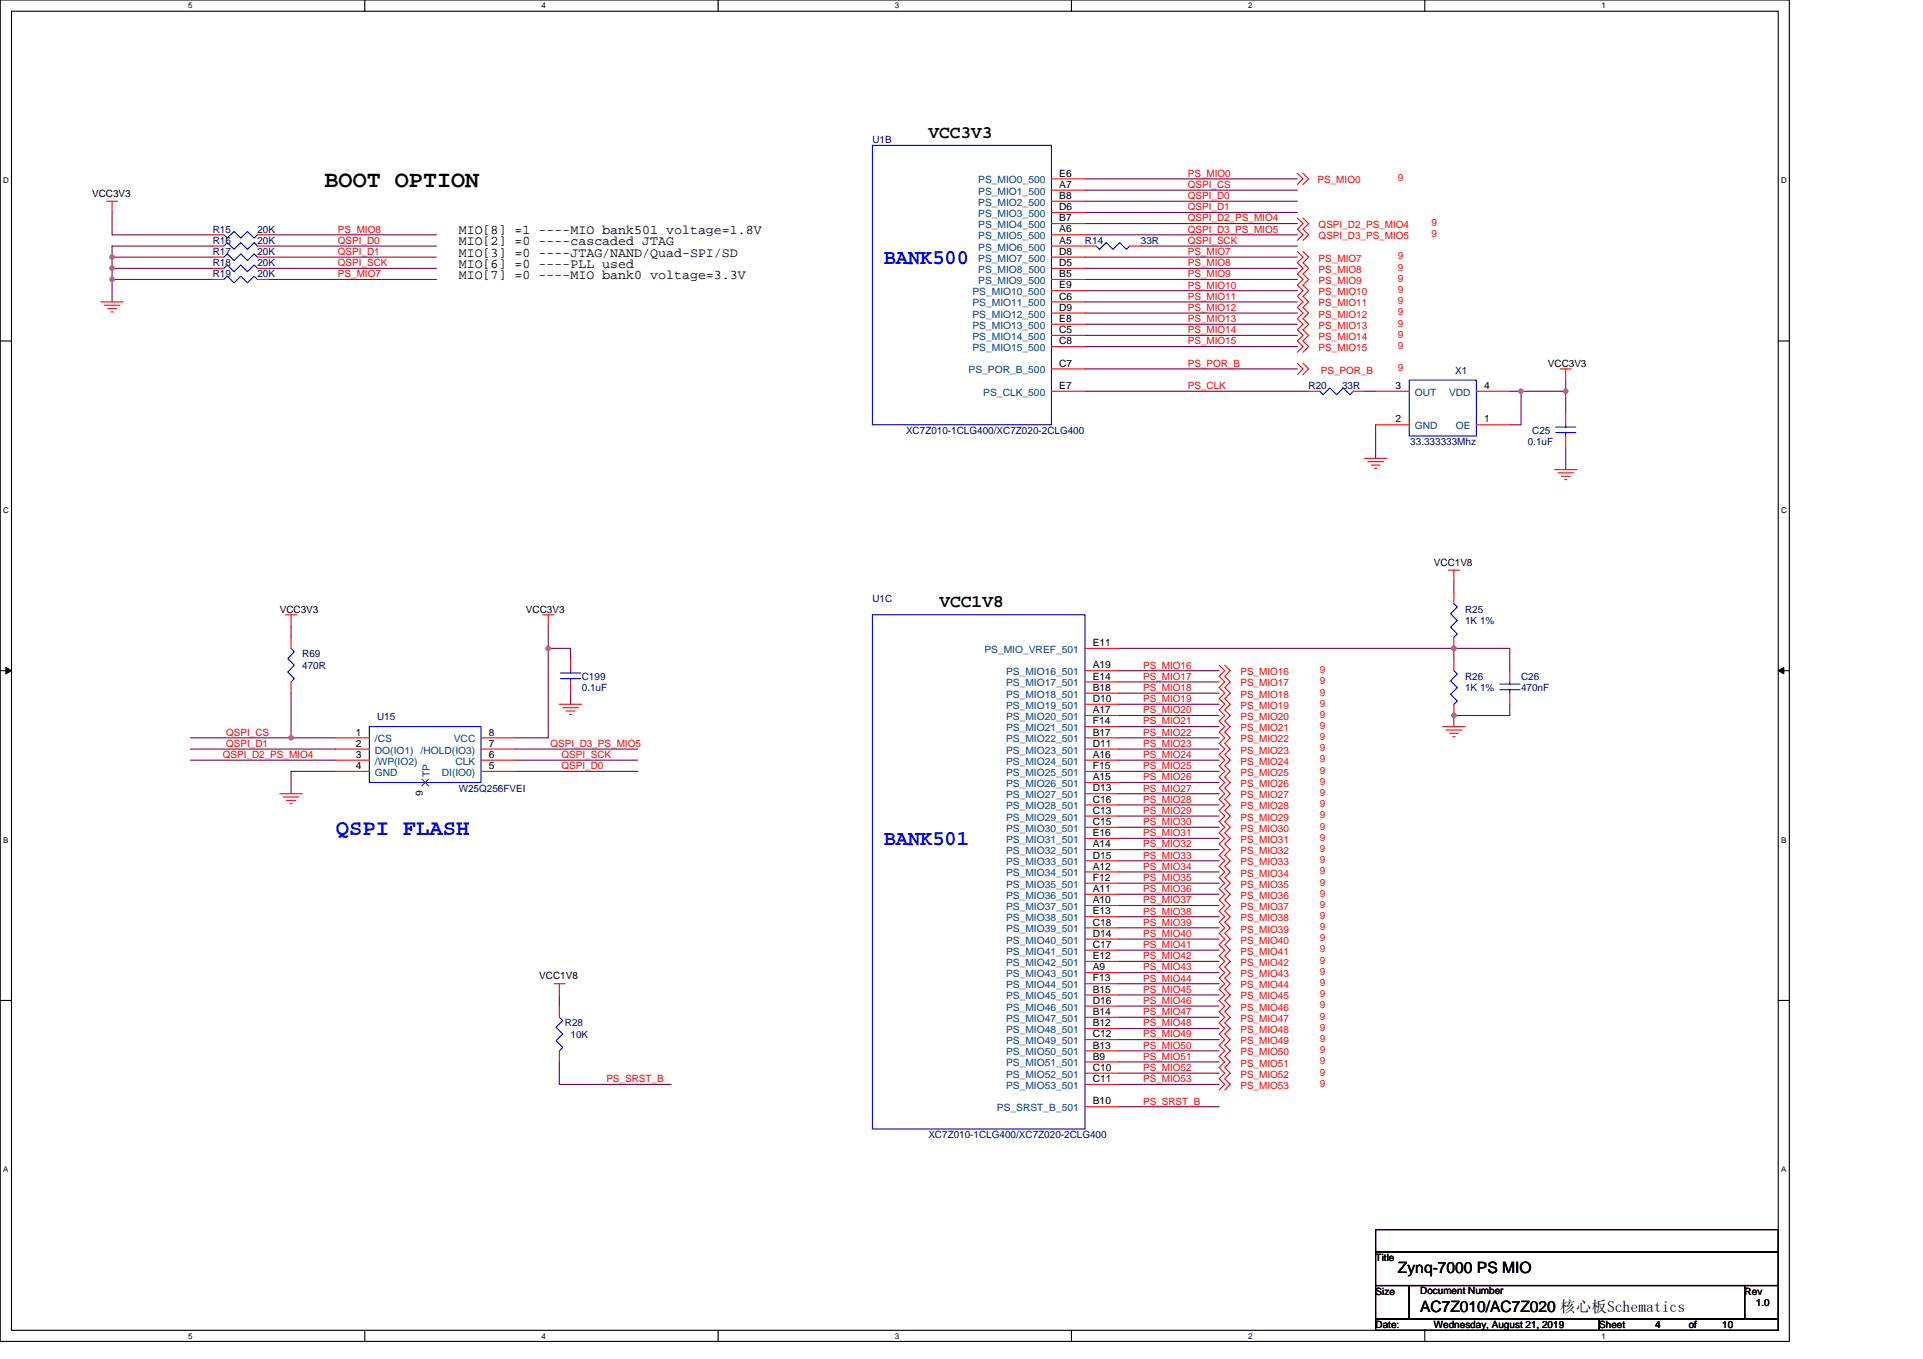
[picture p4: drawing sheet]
<svg xmlns="http://www.w3.org/2000/svg" width="297mm" height="210mm" viewBox="0 0 297 210" stroke-linecap="round" stroke-linejoin="round" font-family="sans-serif">
<path d="M0 0h276.4v207.3h-276.4zM1.8 1.7h272.9v203.8h-272.9z" fill="none" stroke="#000" stroke-width=".17"/>
<g fill="#fff">
<path d="M29.1 .2h.6v1.4h-.6z"/>
<path d="M29.1 205.7h.6v1.4h-.6z"/>
</g>
<path d="M56.3 0v1.7M56.3 205.5v1.8" fill="none" stroke="#000" stroke-width=".17"/>
<g fill="#fff">
<path d="M83.6 .2h.7v1.4h-.7z"/>
<path d="M83.6 205.7h.7v1.4h-.7z"/>
</g>
<path d="M110.9 0v1.7M110.9 205.5v1.8" fill="none" stroke="#000" stroke-width=".17"/>
<g fill="#fff">
<path d="M138.2 .2h.7v1.4h-.7z"/>
<path d="M138.2 205.7h.7v1.4h-.7z"/>
</g>
<path d="M165.5 0v1.7M165.5 205.5v1.8" fill="none" stroke="#000" stroke-width=".17"/>
<g fill="#fff">
<path d="M192.8 .2h.6v1.4h-.6z"/>
<path d="M192.8 205.7h.6v1.4h-.6z"/>
</g>
<path d="M220.1 0v1.7M220.1 205.5v1.8" fill="none" stroke="#000" stroke-width=".17"/>
<g fill="#fff">
<path d="M247.4 .2h.6v1.4h-.6z"/>
<path d="M247.4 205.7h.6v1.4h-.6z"/>
<path d="M.5 27.2h.8v1.4h-.8z"/>
<path d="M275.1 27.2h.9v1.4h-.9z"/>
<path d="M.5 78.1h.8v1.4h-.8z"/>
<path d="M275.1 78.1h.9v1.4h-.9z"/>
</g>
<path d="M0 52.7h1.8M274.7 52.7h1.7" fill="none" stroke="#000" stroke-width=".17"/>
<g fill="#fff">
<path d="M.5 129.1h.8v1.4h-.8z"/>
<path d="M275.1 129.1h.8v1.4h-.8z"/>
</g>
<path d="M0 103.6h1.8M274.7 103.6h1.7" fill="none" stroke="#000" stroke-width=".17"/>
<path d="M.9 103.1l.9 .5-.9 .5zM274.7 103.6l.8-.5v1z" fill="#000" stroke="#000" stroke-width=".15"/>
<g fill="#fff">
<path d="M.5 180h.8v1.4h-.8z"/>
<path d="M275.1 180h.8v1.4h-.8z"/>
</g>
<path d="M0 154.6h1.8M274.7 154.6h1.7M212.5 190h62.2v3.5h-62.2zM212.5 193.5h62.2v5.1h-62.2zM212.5 198.6h5.2v5.2h-5.2zM217.7 198.6h51.8v5.2h-51.8zM269.5 198.6h5.2v5.2h-5.2zM212.5 203.8h34.5v1.7h-34.5zM247 203.8h27.7v1.7h-27.7z" fill="none" stroke="#000" stroke-width=".17"/>
<g fill="none" stroke="#800040" stroke-width=".17">
<path d="M17.3 39.7v1.8M17.3 32.8v3.5h15.6M32.9 38h-15.6v1.7h15.6M41.5 38h25.9M41.5 39.7h25.9M41.5 36.3h25.9M167.6 29.4h32.8M167.6 31.1h32.8M167.6 32.8h32.8M167.6 39.7h32.8M167.6 27.6h32.8M167.6 34.5h32.8"/>
<path d="M167.6 36.3h32.8M176.2 38h24.2M17.3 43.2v3.5M17.3 41.5v1.7M17.3 41.5h15.6M17.3 43.2h15.6M41.5 43.2h25.9M41.5 41.5h25.9M167.6 41.5h32.8M167.6 43.2h32.8M167.6 44.9h32.8M167.6 46.7h32.8"/>
<path d="M167.6 48.4h32.8M167.6 50.1h32.8M167.6 51.8h32.8M167.6 53.6h32.8M167.6 57h32.8M241.8 58.7v1.8M167.6 60.5h34.5M210.8 60.5h1.7M212.5 65.6v5.2M233.2 60.5h1.7M234.9 60.5h6.9M234.9 60.5v5.1h-1.7"/>
<path d="M241.8 60.5v3.4M241.8 69.1v3.5M45 96.7v1.8M84.7 96.7v3.5M224.6 89.8v1.7M29.4 114h15.6M29.4 117.5h22.5M29.4 115.7h22.5M45 114h6.9M45 107.1v6.9M51.9 119.2h-6.9v3.4M79.5 117.5h19"/>
<path d="M79.5 115.7h19M79.5 119.2h19M84.7 100.2h3.4v1.7M84.7 100.2v13.8h-5.2M88.1 107.1v1.7M172.8 103.6h15.5M172.8 105.4h15.5M172.8 107.1h15.5M172.8 108.8h15.5M172.8 110.6h15.5M172.8 112.3h15.5M172.8 114h15.5"/>
<path d="M172.8 115.7h15.5M172.8 117.5h15.5M172.8 119.2h15.5M172.8 100.2h51.8v1.7M224.6 100.2h8.6v3.4M224.6 110.6v1.7M233.2 108.8v1.8h-8.6M172.8 120.9h15.5M172.8 122.6h15.5M172.8 124.4h15.5M172.8 126.1h15.5M172.8 127.8h15.5"/>
<path d="M172.8 129.5h15.5M172.8 131.3h15.5M172.8 133h15.5M172.8 134.7h15.5M172.8 136.5h15.5M172.8 138.2h15.5M172.8 139.9h15.5M86.4 153.7v1.7M172.8 158.9h15.5M172.8 141.6h15.5M172.8 143.4h15.5M172.8 146.8h15.5"/>
<path d="M172.8 148.5h15.5M172.8 150.3h15.5M172.8 152h15.5M172.8 153.7h15.5M172.8 157.2h15.5M172.8 145.1h15.5M172.8 155.4h15.5M86.4 164.1v3.5h17.3M172.8 160.6h15.5M172.8 165.8h15.5M172.8 167.6h15.5M172.8 171h15.5"/>
<path d="M172.8 162.4h15.5M172.8 164.1h15.5"/>
</g>
<g fill="#f0f" stroke="#f0f" stroke-width=".17">
<circle cx="241.8" cy="60.4" r=".34"/>
<circle cx="234.9" cy="60.4" r=".34"/>
<circle cx="224.6" cy="110.5" r=".34"/>
<circle cx="224.6" cy="100.2" r=".34"/>
<circle cx="17.3" cy="43.2" r=".34"/>
<circle cx="17.3" cy="39.7" r=".34"/>
<circle cx="17.3" cy="41.4" r=".34"/>
<circle cx="84.7" cy="100.2" r=".34"/>
<circle cx="44.9" cy="114" r=".33"/>
</g>
<g fill="none" stroke="#f00" stroke-width=".17">
<path d="M16.5 31.1h1.7M17.3 31.1v1.7M32.9 36.3h1.7M32.9 38h1.7M32.9 39.7h1.7M39.8 36.3h1.7M39.8 38h1.7M39.8 39.7h1.7M162.4 27.6h5.2M162.4 29.4h5.2M162.4 31.1h5.2M162.4 32.8h5.2"/>
<path d="M162.4 34.5h5.2M162.4 36.3h5.2M162.4 38h6.9M162.4 39.7h5.2M174.5 38h1.7M200.4 38.9l.9 .8-.9 .9 .9 .9-.9 .8 .9 .9-.9 .8 .9 .9-.9 .9 .9 .9-.9 .8 .9 .9-.9 .8 .9 .9-.9 .9 .9 .8-.9 .9 .9 .9-.9 .8M200.4 26.8l.9 .8-.9 .9M200.4 33.7l.9 .8-.9 .9 .9 .9-.9 .8M201.3 38.9l.8 .8-.8 .9 .8 .9-.8 .8 .8 .9-.8 .8 .8 .9-.8 .9 .8 .9-.8 .8 .8 .9-.8 .8 .8 .9-.8 .9 .8 .8-.8 .9 .8 .9-.8 .8M201.3 26.8l.8 .8-.8 .9M201.3 33.7l.8 .8-.8 .9 .8 .9-.8 .8M15.6 46.7h3.4"/>
<path d="M16.1 47.2h2.4M16.6 47.7h1.4M17.1 48.2h.4M32.9 41.5h1.7M32.9 43.2h1.7M39.8 41.5h1.7M39.8 43.2h1.7M162.4 41.5h5.2M162.4 43.2h5.2M162.4 44.9h5.2M162.4 46.7h5.2M162.4 48.4h5.2"/>
<path d="M162.4 50.1h5.2M162.4 51.8h5.2M162.4 53.6h5.2M162.4 57h5.2M200.4 56.1l.9 .9-.9 .9M201.3 56.1l.8 .9-.8 .9M241 57h1.7M241.8 57v1.7M162.4 60.5h5.2M202.1 60.5h1.8M209 60.5h1.8M210.8 70.8h3.4"/>
<path d="M211.3 71.3h2.4M211.8 71.9h1.4M212.3 72.4h.4M212.5 65.6h5.2M212.5 60.5h5.2M228 65.6h5.2M228 60.5h5.2M240.1 72.6h3.5M240.6 73.1h2.5M241.2 73.6h1.3M241.7 74.1h.3M241.8 63.9v1.7"/>
<path d="M241.8 67.4v1.7M44.1 95h1.7M45 95v1.7M45 98.5v1.7M83.8 95h1.8M84.7 95v1.7M223.7 88.1h1.7M224.6 88.1v1.7M224.6 91.5v1.8M224.6 98.5v1.7M45 105.4v1.7M51.9 114h5.1"/>
<path d="M51.9 115.7h5.1M51.9 117.5h5.1M51.9 119.2h5.1M74.3 119.2h5.2M74.3 117.5h5.2M74.3 115.7h5.2M74.3 114h5.2M86.4 108.8h3.5M86.9 109.3h2.4M87.4 109.9h1.4M88 110.4h.3M88.1 101.9v1.7"/>
<path d="M88.1 105.4v1.7M167.6 100.2h5.2M167.6 103.6h5.2M167.6 105.4h5.2M167.6 107.1h5.2M167.6 108.8h5.2M167.6 110.6h5.2M167.6 112.3h5.2M167.6 114h5.2M167.6 115.7h5.2M167.6 117.5h5.2M167.6 119.2h5.2"/>
<path d="M188.3 102.8l.9 .8-.9 .9 .9 .9-.9 .8 .9 .9-.9 .9 .9 .8-.9 .9 .9 .9-.9 .8 .9 .9-.9 .8 .9 .9-.9 .9 .9 .8-.9 .9 .9 .9-.9 .8 .9 .9-.9 .9 .9 .8-.9 .9 .9 .8-.9 .9 .9 .9-.9 .8 .9 .9-.9 .9 .9 .8-.9 .9 .9 .8-.9 .9 .9 .9-.9 .8 .9 .9-.9 .9 .9 .8-.9 .9 .9 .9-.9 .8 .9 .9-.9 .8 .9 .9-.9 .9 .9 .8-.9 .9 .9 .9-.9 .8 .9 .9-.9 .9 .9 .8-.9 .9 .9 .8-.9 .9 .9 .9-.9 .8 .9 .9-.9 .9 .9 .8-.9 .9 .9 .8-.9 .9 .9 .9-.9 .9 .9 .8-.9 .9 .9 .8-.9 .9 .9 .9-.9 .8 .9 .9-.9 .9 .9 .8-.9 .9 .9 .9-.9 .8M189.2 102.8l.8 .8-.8 .9 .8 .9-.8 .8 .8 .9-.8 .9 .8 .8-.8 .9 .8 .9-.8 .8 .8 .9-.8 .8 .8 .9-.8 .9 .8 .8-.8 .9 .8 .9-.8 .8 .8 .9-.8 .9 .8 .8-.8 .9 .8 .8-.8 .9 .8 .9-.8 .8 .8 .9-.8 .9 .8 .8-.8 .9 .8 .8-.8 .9 .8 .9-.8 .8 .8 .9-.8 .9 .8 .8-.8 .9 .8 .9-.8 .8 .8 .9-.8 .8 .8 .9-.8 .9 .8 .8-.8 .9 .8 .9-.8 .8 .8 .9-.8 .9 .8 .8-.8 .9 .8 .8-.8 .9 .8 .9-.8 .8 .8 .9-.8 .9 .8 .8-.8 .9 .8 .8-.8 .9 .8 .9-.8 .9 .8 .8-.8 .9 .8 .8-.8 .9 .8 .9-.8 .8 .8 .9-.8 .9 .8 .8-.8 .9 .8 .9-.8 .8M222.9 112.3h3.4M223.4 112.8h2.4M223.9 113.3h1.4M224.4 113.8h.4M224.6 101.9v1.7M224.6 108.8v1.8M233.2 103.6v1.8M233.2 107.1v1.7M43.2 122.6h3.5M43.7 123.1h2.5"/>
<path d="M44.3 123.7h1.4M44.8 124.2h.3M65.7 120.9h.1M167.6 120.9h5.2M167.6 122.6h5.2M167.6 124.4h5.2M167.6 126.1h5.2M167.6 127.8h5.2M167.6 129.5h5.2M167.6 131.3h5.2M167.6 133h5.2M167.6 134.7h5.2"/>
<path d="M167.6 136.5h5.2M167.6 138.2h5.2M167.6 139.9h5.2M85.6 152h1.7M86.4 152v1.7M86.4 155.4v1.8M167.6 141.6h5.2M167.6 143.4h5.2M167.6 145.1h5.2M167.6 146.8h5.2M167.6 148.5h5.2M167.6 150.3h5.2"/>
<path d="M167.6 152h5.2M167.6 153.7h5.2M167.6 155.4h5.2M167.6 157.2h5.2M167.6 158.9h5.2M86.4 162.4v1.7M167.6 160.6h5.2M167.6 162.4h5.2M167.6 164.1h5.2M167.6 165.8h5.2M167.6 167.6h5.2M167.6 171h5.2"/>
</g>
<g fill="none" stroke="#00f" stroke-width=".17">
<path d="M34.6 36.3l.5 .5 1-1 1.1 1 1-1 1.1 1 .5-.5M34.6 38l.5-.5 1 1 1.1-1 1 1 1.1-1 .5 .5M34.6 39.7l.5-.5 1 1.1 1.1-1.1 1 1.1 1.1-1.1 .5 .5M134.8 22.5h27.6v43.1h-27.6zM169.3 38l.5 .5 1.1-1 1 1 1-1 1.1 1 .5-.5M34.6 41.5l.5-.6 1 1.1 1.1-1.1 1 1.1 1.1-1.1 .5 .6M34.6 43.2l.5-.5 1 1 1.1-1 1 1 1.1-1 .5 .5M217.7 58.7h10.3v8.7h-10.3zM203.9 60.5l.5 .5 1-1.1 1.1 1.1 1-1.1 1 1.1 .5-.5M240.3 66.8h3.1M240.3 66h3.1M241.8 65.6v.4"/>
<path d="M241.8 66.8v.6M134.8 95h32.8v79.5h-32.8zM224.6 93.3l.5 .5-1 1 1 1.1-1 1 1 1-.5 .6M45 100.2l.5 .5-1.1 1 1.1 1.1-1.1 1 1.1 1.1-.5 .5M57 112.3h17.3v8.6h-17.3zM86.6 104.9h3.1M86.6 104h3.1M88.1 103.6v.4M88.1 104.9v.5M224.6 103.6l.5 .6-1 1 1 1-1 1.1 1 1-.5 .5M231.7 106.6h3.1M231.7 105.7h3.1"/>
<path d="M233.2 105.4v.3M233.2 106.6v.5M86.4 157.2l.5 .5-1 1 1 1.1-1 1 1 1-.5 .6"/>
</g>
<path d="M65.2 120.4l1 1M66.2 120.4l-1.1 1" fill="none" stroke="#804000" stroke-width=".15"/>
<text font-size="3.6" x="50.1" y="28.9">BOOT OPTION</text>
<text font-size="3.5" fill="#00f" x="51.9" y="129">QSPI FLASH</text>
<g font-size="3.3" fill="#00f">
<text x="136.5" y="40.8">BANK500</text>
<text x="136.5" y="130.6">BANK501</text>
</g>
<g font-size="2.8">
<text x="143.4" y="21.3">VCC3V3</text>
<text x="145.1" y="93.8">VCC1V8</text>
</g>
<g font-size="2.4">
<text x="215.9" y="196.7">Zynq-7000 PS MIO</text>
<text x="219.4" y="202.7">AC7Z010</text>
<text x="219.4" y="202.7">AC7Z010/AC7</text>
<text x="225.5" y="202.7">010/AC7Z020 核心板Schematics</text>
</g>
<g font-size="2.1">
<text x="70.9" y="36.2">MIO[8] =1 ----MIO bank501 voltage=1.8V</text>
<text x="70.9" y="41.4">MIO[6] =0 ----PLL used</text>
<text x="70.9" y="37.9">MIO[2] =0 ----cascaded JTAG</text>
<text x="70.9" y="39.7">MIO[3] =0 ----JTAG/NAND/Quad-SPI/SD</text>
<text x="70.9" y="43.1">MIO[7] =0 ----MIO bank0 voltage=3.3V</text>
</g>
<g font-size="1.5" fill="#000080">
<text x="134.8" y="22.1">U1B</text>
<text x="32.9" y="35.9">R15</text>
<text x="39.8" y="35.9">20K</text>
<text x="32.9" y="37.7">R16</text>
<text x="32.9" y="39.4">R17</text>
<text x="32.9" y="41.1">R18</text>
<text x="39.8" y="37.7">20K</text>
<text x="39.8" y="39.4">20K</text>
<text x="39.8" y="41.1">20K</text>
<text x="167.6" y="37.7">R14</text>
<text x="176.2" y="37.7">33R</text>
<text x="32.9" y="42.9">R19</text>
<text x="39.8" y="42.9">20K</text>
<text x="224.8" y="57.7">X1</text>
<text x="202.1" y="60.1">R20</text>
<text x="207.3" y="60.1">33R</text>
<text x="140" y="67">XC7Z010-1CLG400/XC7Z020-2CLG400</text>
<text x="217.8" y="68.8">33.333333Mhz</text>
<text x="236" y="68.8">0.1uF</text>
<text x="236.7" y="67">C25</text>
<text x="134.8" y="92.9">U1C</text>
<text x="226.3" y="94.7">R25</text>
<text x="46.7" y="101.6">R69</text>
<text x="226.3" y="96.4">1K 1%</text>
<text x="46.7" y="103.3">470R</text>
<text x="89.9" y="105">C199</text>
<text x="89.9" y="106.8">0.1uF</text>
<text x="226.3" y="105">R26</text>
<text x="226.3" y="106.8">1K 1%</text>
<text x="234.9" y="105">C26</text>
<text x="234.9" y="106.8">470nF</text>
<text x="58.2" y="111.3">U15</text>
<text x="70.9" y="122.3">W25Q256FVEI</text>
<text x="87.3" y="158.6">R28</text>
<text x="88.1" y="160.3">10K</text>
<text x="143.4" y="175.9">XC7Z010-1CLG400/XC7Z020-2CLG400</text>
</g>
<g font-size="1.5" fill="#004080">
<text x="151.1" y="28.3">PS_MIO0_500</text>
<text x="151.1" y="30.1">PS_MIO1_500</text>
<text x="151.1" y="31.8">PS_MIO2_500</text>
<text x="151.1" y="33.5">PS_MIO3_500</text>
<text x="151.1" y="35.2">PS_MIO4_500</text>
<text x="151.1" y="37">PS_MIO5_500</text>
<text x="151.1" y="38.7">PS_MIO6_500</text>
<text x="151.1" y="40.4">PS_MIO7_500</text>
<text x="150.2" y="45.6">PS_MIO10_500</text>
<text x="150.2" y="47.3">PS_MIO11_500</text>
<text x="151.1" y="42.2">PS_MIO8_500</text>
<text x="151.1" y="43.9">PS_MIO9_500</text>
<text x="150.2" y="49.1">PS_MIO12_500</text>
<text x="150.2" y="50.8">PS_MIO13_500</text>
<text x="150.2" y="52.5">PS_MIO14_500</text>
<text x="149.6" y="57.7">PS_POR_B_500</text>
<text x="150.2" y="54.3">PS_MIO15_500</text>
<text x="151.9" y="61.2">PS_CLK_500</text>
<text x="218.5" y="61.2">OUT</text>
<text x="223.8" y="61.2">VDD</text>
<text x="218.5" y="66.3">GND</text>
<text x="224.9" y="66.3">OE</text>
<text x="152.1" y="100.9">PS_MIO_VREF_501</text>
<text x="155.4" y="104.3">PS_MIO16_501</text>
<text x="155.4" y="106.1">PS_MIO17_501</text>
<text x="155.4" y="107.8">PS_MIO18_501</text>
<text x="155.4" y="109.5">PS_MIO19_501</text>
<text x="155.4" y="111.3">PS_MIO20_501</text>
<text x="155.4" y="113">PS_MIO21_501</text>
<text x="57.9" y="114.7">/CS</text>
<text x="57.9" y="116.4">DO(IO1)</text>
<text x="57.9" y="118.2">/WP(IO2)</text>
<text x="57.9" y="119.9">GND</text>
<text x="65" y="116.4">/HOLD(IO3)</text>
<text x="68.2" y="119.9">DI(IO0)</text>
<text x="70.1" y="114.7">VCC</text>
<text x="70.4" y="118.2">CLK</text>
<text x="155.4" y="114.7">PS_MIO22_501</text>
<text x="155.4" y="116.4">PS_MIO23_501</text>
<text x="155.4" y="118.2">PS_MIO24_501</text>
<text x="155.4" y="119.9">PS_MIO25_501</text>
<text x="66.4" y="120" transform="rotate(-90 66.4 120)">TP</text>
<text x="155.4" y="121.6">PS_MIO26_501</text>
<text x="155.4" y="123.3">PS_MIO27_501</text>
<text x="155.4" y="125.1">PS_MIO28_501</text>
<text x="155.4" y="126.8">PS_MIO29_501</text>
<text x="155.4" y="128.5">PS_MIO30_501</text>
<text x="155.4" y="130.2">PS_MIO31_501</text>
<text x="155.4" y="132">PS_MIO32_501</text>
<text x="155.4" y="133.7">PS_MIO33_501</text>
<text x="155.4" y="135.4">PS_MIO34_501</text>
<text x="155.4" y="137.2">PS_MIO35_501</text>
<text x="155.4" y="138.9">PS_MIO36_501</text>
<text x="155.4" y="140.6">PS_MIO37_501</text>
<text x="155.4" y="142.3">PS_MIO38_501</text>
<text x="155.4" y="144.1">PS_MIO39_501</text>
<text x="155.4" y="145.8">PS_MIO40_501</text>
<text x="155.4" y="147.5">PS_MIO41_501</text>
<text x="155.4" y="149.2">PS_MIO42_501</text>
<text x="155.4" y="151">PS_MIO43_501</text>
<text x="155.4" y="152.7">PS_MIO44_501</text>
<text x="155.4" y="154.4">PS_MIO45_501</text>
<text x="155.4" y="156.1">PS_MIO46_501</text>
<text x="155.4" y="157.9">PS_MIO47_501</text>
<text x="155.4" y="159.6">PS_MIO48_501</text>
<text x="155.4" y="161.3">PS_MIO49_501</text>
<text x="155.4" y="163.1">PS_MIO50_501</text>
<text x="155.4" y="164.8">PS_MIO51_501</text>
<text x="155.4" y="166.5">PS_MIO52_501</text>
<text x="154" y="171.7">PS_SRST_B_501</text>
<text x="155.4" y="168.3">PS_MIO53_501</text>
</g>
<g font-size="1.5">
<text x="163.6" y="27.3">E6</text>
<text x="163.6" y="29">A7</text>
<text x="14.2" y="30.4">VCC3V3</text>
<text x="163.6" y="30.7">B8</text>
<text x="163.6" y="32.5">D6</text>
<text x="163.6" y="34.2">B7</text>
<text x="163.6" y="35.9">A6</text>
<text x="163.6" y="37.7">A5</text>
<text x="163.6" y="39.4">D8</text>
<text x="163.6" y="41.1">D5</text>
<text x="163.6" y="42.8">B5</text>
<text x="163.6" y="44.6">E9</text>
<text x="163.6" y="46.3">C6</text>
<text x="163.6" y="48">D9</text>
<text x="163.6" y="49.7">E8</text>
<text x="163.6" y="51.5">C5</text>
<text x="163.6" y="53.2">C8</text>
<text x="163.6" y="56.6">C7</text>
<text x="239.1" y="56.7">VCC3V3</text>
<text x="163.6" y="60.1">E7</text>
<text x="215.6" y="65.3">2</text>
<text x="215.6" y="60.1">3</text>
<text x="229.3" y="60.1">4</text>
<text x="229.3" y="65.3">1</text>
<text x="221.5" y="87.4">VCC1V8</text>
<text x="43.2" y="94.7">VCC3V3</text>
<text x="81.2" y="94.7">VCC3V3</text>
<text x="168.8" y="99.8">E11</text>
<text x="168.8" y="103.3">A19</text>
<text x="168.8" y="105">E14</text>
<text x="168.8" y="106.7">B18</text>
<text x="54.9" y="113.6">1</text>
<text x="75.5" y="113.6">8</text>
<text x="168.8" y="108.5">D10</text>
<text x="168.8" y="110.2">A17</text>
<text x="168.8" y="111.9">F14</text>
<text x="168.8" y="113.6">B17</text>
<text x="54.9" y="115.4">2</text>
<text x="54.9" y="117.1">3</text>
<text x="54.9" y="118.8">4</text>
<text x="75.5" y="118.8">5</text>
<text x="75.5" y="115.4">7</text>
<text x="75.5" y="117.1">6</text>
<text x="168.8" y="115.4">D11</text>
<text x="168.8" y="117.1">A16</text>
<text x="168.8" y="118.8">F15</text>
<text x="65.3" y="123" transform="rotate(-90 65.3 123)">9</text>
<text x="168.8" y="120.5">A15</text>
<text x="168.8" y="122.3">D13</text>
<text x="168.8" y="124">C16</text>
<text x="168.8" y="125.7">C13</text>
<text x="168.8" y="127.5">C15</text>
<text x="168.8" y="129.2">E16</text>
<text x="168.8" y="130.9">A14</text>
<text x="168.8" y="132.7">D15</text>
<text x="168.8" y="134.4">A12</text>
<text x="168.8" y="136.1">F12</text>
<text x="168.8" y="137.8">A11</text>
<text x="168.8" y="139.6">A10</text>
<text x="168.8" y="141.3">E13</text>
<text x="168.8" y="143">C18</text>
<text x="168.8" y="144.7">D14</text>
<text x="168.8" y="146.5">C17</text>
<text x="168.8" y="148.2">E12</text>
<text x="168.8" y="149.9">A9</text>
<text x="83.3" y="151.3">VCC1V8</text>
<text x="168.8" y="151.6">F13</text>
<text x="168.8" y="153.4">B15</text>
<text x="168.8" y="155.1">D16</text>
<text x="168.8" y="156.8">B14</text>
<text x="168.8" y="158.6">B12</text>
<text x="168.8" y="160.3">C12</text>
<text x="168.8" y="162">B13</text>
<text x="168.8" y="163.7">B9</text>
<text x="168.8" y="165.5">C10</text>
<text x="168.8" y="167.2">C11</text>
<text x="168.8" y="170.6">B10</text>
<text x="212.5" y="194.9">Title</text>
<text x="212.5" y="200">Size</text>
<text x="219.4" y="200">Document Number</text>
<text x="269.5" y="200">Rev</text>
<text x="271.2" y="201.8">1.0</text>
<text x="212.5" y="205.2">Date:</text>
<text x="221.5" y="205.2">Wednesday, August 21, 2019</text>
<text x="247" y="205.2">Sheet</text>
<text x="255.7" y="205.2">4</text>
<text x="260.9" y="205.2">of</text>
<text x="266" y="205.2">10</text>
</g>
<g font-size="1.5" fill="#f00">
<text x="183.5" y="29">QSPI_CS</text>
<text x="183.5" y="27.3">PS_MIO0</text>
<text x="203.5" y="28.3">PS_MIO0</text>
<text x="215.9" y="28">9</text>
<text x="52.2" y="35.9">PS_MIO8</text>
<text x="183.5" y="30.8">QSPI_D0</text>
<text x="183.5" y="32.5">QSPI_D1</text>
<text x="183.5" y="35.9">QSPI_D3_PS_MIO5</text>
<text x="183.5" y="34.2">QSPI_D2_PS_MIO4</text>
<text x="203.7" y="35.3">QSPI_D2_PS_MIO4</text>
<text x="221.1" y="34.9">9</text>
<text x="52.2" y="37.7">QSPI_D0</text>
<text x="52.2" y="39.4">QSPI_D1</text>
<text x="52.2" y="41.1">QSPI_SCK</text>
<text x="183.5" y="37.7">QSPI_SCK</text>
<text x="183.5" y="41.1">PS_MIO8</text>
<text x="183.5" y="39.4">PS_MIO7</text>
<text x="203.7" y="40.4">PS_MIO7</text>
<text x="203.7" y="37">QSPI_D3_PS_MIO5</text>
<text x="215.9" y="41.8">9</text>
<text x="215.9" y="40.1">9</text>
<text x="221.1" y="36.6">9</text>
<text x="52.2" y="42.8">PS_MIO7</text>
<text x="183.5" y="42.8">PS_MIO9</text>
<text x="183.5" y="44.6">PS_MIO10</text>
<text x="183.5" y="46.3">PS_MIO11</text>
<text x="203.7" y="42.2">PS_MIO8</text>
<text x="203.7" y="43.9">PS_MIO9</text>
<text x="203.7" y="45.6">PS_MIO10</text>
<text x="203.7" y="47.3">PS_MIO11</text>
<text x="215.9" y="43.5">9</text>
<text x="215.9" y="45.3">9</text>
<text x="215.9" y="47">9</text>
<text x="183.5" y="48">PS_MIO12</text>
<text x="183.5" y="49.8">PS_MIO13</text>
<text x="183.5" y="51.5">PS_MIO14</text>
<text x="183.5" y="53.2">PS_MIO15</text>
<text x="203.7" y="49.1">PS_MIO12</text>
<text x="203.7" y="52.5">PS_MIO14</text>
<text x="203.7" y="50.8">PS_MIO13</text>
<text x="215.9" y="48.7">9</text>
<text x="215.9" y="52.2">9</text>
<text x="215.9" y="50.5">9</text>
<text x="215.9" y="53.9">9</text>
<text x="183.5" y="56.7">PS_POR_B</text>
<text x="203.7" y="54.3">PS_MIO15</text>
<text x="204" y="57.7">PS_POR_B</text>
<text x="215.9" y="57.4">9</text>
<text x="183.5" y="60.1">PS_CLK</text>
<text x="176.6" y="103.3">PS_MIO16</text>
<text x="176.6" y="105">PS_MIO17</text>
<text x="176.6" y="106.8">PS_MIO18</text>
<text x="191.6" y="104.4">PS_MIO16</text>
<text x="191.6" y="106.1">PS_MIO17</text>
<text x="191.6" y="107.8">PS_MIO18</text>
<text x="203.9" y="104">9</text>
<text x="203.9" y="105.7">9</text>
<text x="203.9" y="107.5">9</text>
<text x="34.9" y="113.7">QSPI_CS</text>
<text x="176.6" y="108.5">PS_MIO19</text>
<text x="176.6" y="110.2">PS_MIO20</text>
<text x="176.6" y="111.9">PS_MIO21</text>
<text x="176.6" y="113.7">PS_MIO22</text>
<text x="191.6" y="109.5">PS_MIO19</text>
<text x="191.6" y="111.3">PS_MIO20</text>
<text x="191.6" y="113">PS_MIO21</text>
<text x="203.9" y="109.2">9</text>
<text x="203.9" y="110.9">9</text>
<text x="203.9" y="112.6">9</text>
<text x="34.4" y="117.1">QSPI_D2_PS_MIO4</text>
<text x="34.9" y="115.4">QSPI_D1</text>
<text x="85" y="115.4">QSPI_D3_PS_MIO5</text>
<text x="86.7" y="117.1">QSPI_SCK</text>
<text x="86.7" y="118.9">QSPI_D0</text>
<text x="176.6" y="115.4">PS_MIO23</text>
<text x="176.6" y="117.1">PS_MIO24</text>
<text x="176.6" y="118.9">PS_MIO25</text>
<text x="191.6" y="114.7">PS_MIO22</text>
<text x="191.6" y="116.4">PS_MIO23</text>
<text x="191.6" y="118.2">PS_MIO24</text>
<text x="191.6" y="119.9">PS_MIO25</text>
<text x="203.9" y="114.4">9</text>
<text x="203.9" y="116.1">9</text>
<text x="203.9" y="117.8">9</text>
<text x="203.9" y="119.5">9</text>
<text x="176.6" y="120.6">PS_MIO26</text>
<text x="176.6" y="122.3">PS_MIO27</text>
<text x="176.6" y="124">PS_MIO28</text>
<text x="176.6" y="125.8">PS_MIO29</text>
<text x="191.6" y="121.6">PS_MIO26</text>
<text x="191.6" y="123.3">PS_MIO27</text>
<text x="191.6" y="125.1">PS_MIO28</text>
<text x="203.9" y="121.3">9</text>
<text x="203.9" y="123">9</text>
<text x="203.9" y="124.7">9</text>
<text x="176.6" y="127.5">PS_MIO30</text>
<text x="176.6" y="129.2">PS_MIO31</text>
<text x="176.6" y="130.9">PS_MIO32</text>
<text x="191.6" y="126.8">PS_MIO29</text>
<text x="191.6" y="128.5">PS_MIO30</text>
<text x="191.6" y="130.3">PS_MIO31</text>
<text x="191.6" y="132">PS_MIO32</text>
<text x="203.9" y="126.4">9</text>
<text x="203.9" y="128.2">9</text>
<text x="203.9" y="129.9">9</text>
<text x="203.9" y="131.6">9</text>
<text x="176.6" y="132.7">PS_MIO33</text>
<text x="176.6" y="134.4">PS_MIO34</text>
<text x="176.6" y="136.1">PS_MIO35</text>
<text x="176.6" y="137.8">PS_MIO36</text>
<text x="191.6" y="133.7">PS_MIO33</text>
<text x="191.6" y="135.4">PS_MIO34</text>
<text x="191.6" y="137.2">PS_MIO35</text>
<text x="203.9" y="133.4">9</text>
<text x="203.9" y="135.1">9</text>
<text x="203.9" y="136.8">9</text>
<text x="176.6" y="139.6">PS_MIO37</text>
<text x="176.6" y="141.3">PS_MIO38</text>
<text x="176.6" y="143">PS_MIO39</text>
<text x="191.6" y="138.9">PS_MIO36</text>
<text x="191.6" y="140.6">PS_MIO37</text>
<text x="191.6" y="142.3">PS_MIO38</text>
<text x="203.9" y="138.5">9</text>
<text x="203.9" y="140.3">9</text>
<text x="203.9" y="142">9</text>
<text x="203.9" y="143.7">9</text>
<text x="176.6" y="146.5">PS_MIO41</text>
<text x="176.6" y="148.2">PS_MIO42</text>
<text x="176.6" y="149.9">PS_MIO43</text>
<text x="176.6" y="144.8">PS_MIO40</text>
<text x="191.6" y="147.5">PS_MIO41</text>
<text x="191.6" y="149.2">PS_MIO42</text>
<text x="191.6" y="144.1">PS_MIO39</text>
<text x="191.6" y="145.8">PS_MIO40</text>
<text x="203.9" y="147.2">9</text>
<text x="203.9" y="148.9">9</text>
<text x="203.9" y="145.5">9</text>
<text x="176.6" y="151.7">PS_MIO44</text>
<text x="176.6" y="153.4">PS_MIO45</text>
<text x="176.6" y="155.1">PS_MIO46</text>
<text x="191.6" y="151">PS_MIO43</text>
<text x="191.6" y="152.7">PS_MIO44</text>
<text x="191.6" y="154.4">PS_MIO45</text>
<text x="203.9" y="155.8">9</text>
<text x="203.9" y="150.6">9</text>
<text x="203.9" y="152.4">9</text>
<text x="203.9" y="154.1">9</text>
<text x="176.6" y="158.6">PS_MIO48</text>
<text x="176.6" y="160.3">PS_MIO49</text>
<text x="176.6" y="156.8">PS_MIO47</text>
<text x="191.6" y="156.2">PS_MIO46</text>
<text x="191.6" y="157.9">PS_MIO47</text>
<text x="191.6" y="159.6">PS_MIO48</text>
<text x="191.6" y="161.4">PS_MIO49</text>
<text x="203.9" y="157.5">9</text>
<text x="203.9" y="159.3">9</text>
<text x="203.9" y="161">9</text>
<text x="93.7" y="167.2">PS_SRST_B</text>
<text x="176.6" y="165.5">PS_MIO52</text>
<text x="176.6" y="167.2">PS_MIO53</text>
<text x="176.6" y="162">PS_MIO50</text>
<text x="176.6" y="163.7">PS_MIO51</text>
<text x="191.6" y="166.5">PS_MIO52</text>
<text x="191.6" y="163.1">PS_MIO50</text>
<text x="191.6" y="164.8">PS_MIO51</text>
<text x="203.9" y="166.2">9</text>
<text x="203.9" y="167.9">9</text>
<text x="203.9" y="162.7">9</text>
<text x="203.9" y="164.4">9</text>
<text x="176.6" y="170.7">PS_SRST_B</text>
<text x="191.6" y="168.3">PS_MIO53</text>
</g>
<g font-size="1.2">
<text x="29.1" y="1.3">5</text>
<text x="83.6" y="1.3">4</text>
<text x="138.2" y="1.3">3</text>
<text x="192.8" y="1.3">2</text>
<text x="247.4" y="1.3">1</text>
<text x=".5" y="28.3">D</text>
<text x="275.1" y="28.3">D</text>
<text x=".5" y="79.2">C</text>
<text x="275.1" y="79.2">C</text>
<text x=".5" y="130.2">B</text>
<text x="275.1" y="130.2">B</text>
<text x=".5" y="181.1">A</text>
<text x="275.1" y="181.1">A</text>
<text x="29.1" y="206.8">5</text>
<text x="83.6" y="206.8">4</text>
<text x="138.2" y="206.8">3</text>
<text x="192.8" y="206.8">2</text>
<text x="247.4" y="206.8">1</text>
</g>
</svg>
